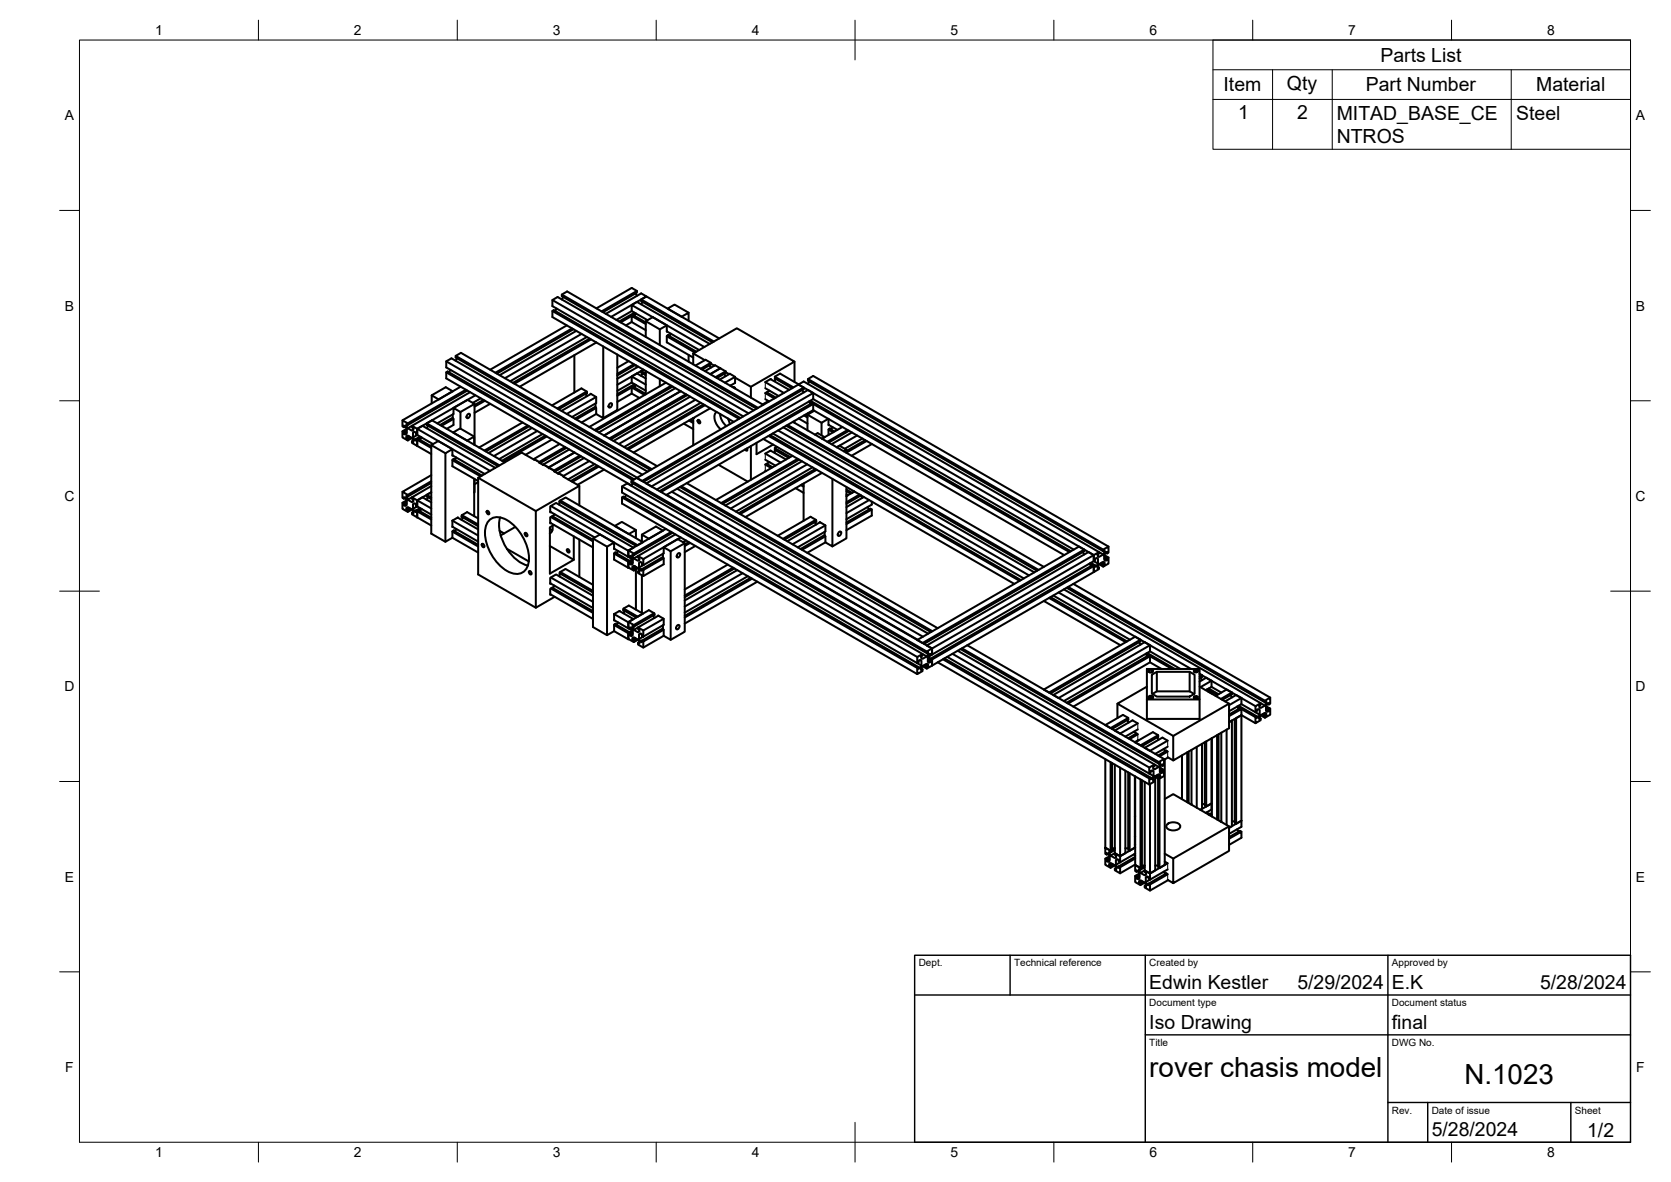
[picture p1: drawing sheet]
<svg xmlns="http://www.w3.org/2000/svg" width="420mm" height="297mm" viewBox="0 0 420 297" stroke-linecap="round" stroke-linejoin="round" font-family="sans-serif">
<!-- layer: Visible -->
<g fill="none" stroke="#000" stroke-width=".51">
<path d="M138.9 78.2l46.9 27M138.9 75.4l49.3 28.5M140 77.5l-.4 .7M141.3 74l49.3 28.5M141.6 74.6l-.3 .7M149.9 77.5l8.9-5.1 1.3 .7-8.8 5.2M152.3 78.9l8.9-5.2 1.3 .8-8.9 5.1M158.8 79.4l.4-.2 3.2 1.8M158.8 78.2v-1.5l18.3 10.5M158.8 76.7l1.3-.8 18.4 10.5M158.8 78.2l4 2.3M158.8 78.2l-3.8 2.2"/>
<path d="M159.5 79.4l.4-.6-3.9 2.2M159.5 78.6l-3.8 2.2M159.8 73.7l.3 .6M160.1 73.1v.4l-8.5 5M161.2 75.3l1.3-.8 18.3 10.6M161.6 75.9l-.4 .6M173.1 78.6l-3.5-2.1-1.7 1.1 3.5 2 1.7-1v2M112.2 93.6l46.9 27.1M112.2 90.8l49.3 28.5M113.3 92.9l-.4 .7M113.8 98.3l-1.7-1-3.6 2M114.6 89.4l49.3 28.5"/>
<path d="M114.9 90.1l-.3 .6M115.8 97.2l-14.6 8.4M117.1 97.9l-14.6 8.5M117.5 98.2l-15.3 8.8M118.2 98.6l-15.7 9M119.5 99.3l-14.6 8.5M142.5 81.8l-19.2 11.1M143.8 82.5l-19.2 11.2M144.2 82.7l-19.3 11.2M144.4 89.2v9.4M144.9 83.1l-19.3 11.2M146.2 83.9l-19.2 11.1"/>
<path d="M147.3 98.9l.3 .7M147.4 98.8l.2 .1v-.5l-1.4-.8-7.4 4.3M147.5 98.4l-7.4 4.2M147.6 84.7l-19.3 11.1M147.6 98.7l-7.1 4.2M148.3 85.1l-19.3 11.1M148.5 99l1.4 .8v1.5l-6.1 3.5M148.6 99l-7.4 4.3M148.6 85.3l-19.3 11.1M149.9 99.8l-7.4 4.2M149.9 86l-19.2 11.2M151.7 87.1v18l-1.8-1.1-.2-2.6"/>
<path d="M155.2 89.1v13.9l-3.5 2.1M158.1 90.7l-2.9 1.7M158.8 98.9v-1.5l3.3 1.9M158.8 97.4l.4-.2 3.2 1.8M158.8 96.1v-1.5l3.6 2.1M158.8 80.9v-1.5l3.6 2M158.8 98.9l2 1.1M158.8 96.1l3.6 2.1M158.8 80.9l3.6 2.1M158.8 98.9l-3.6 2.1M158.8 96.1l-3.6 2.1M158.8 80.9l-1.4 .9"/>
<path d="M159.4 91.5l-4.2 2.4M159.5 97.4l.4-.6-4.7 2.6M159.5 96.5l-4.3 2.5M159.7 91.7l-4.5 2.6M159.9 91.8l.2 .5M160.1 93.8l2.3 1.3M160.5 92.1l-5.3 3.1M161.2 93.2l.6-.3-6.6 3.8M161.6 93.8l-.4 .7M162.4 93.9l-1.2-.7v.4l1.2 .7M162.4 93.2v5.9M162.4 80.7l3.5 2.1"/>
<path d="M165.9 95.3v1.8M167.4 96.2l-19.2 11.1M167.7 81.8l-3.6-2.1-1.7 1v4M167.7 84.5l7 4.1M167.7 83.3l8.1 4.7M167.8 83.3l-.1-1.5-1.8 1v3.9M167.9 84.3l7.2 4.1M168.1 84.4v-.3l-.4 .3v1.6l6.6 3.9M168.7 83.8l-.4 .6M168.8 96.9l-19.3 11.2M169.1 97.1l-19.3 11.2M169.8 97.5l-19.2 11.2"/>
<path d="M171.2 98.3l-19.3 11.1M172.5 99.1l-19.3 11.1M172.8 99.3l-19.2 11.1M173.1 89.2v1.7M173.5 99.7l-19.2 11.1M174.3 88.8l11-6.3 14.5 8.4-11 6.3M174.3 88.8v2.8M174.3 88.8l2.9 1.7M174.9 91.9l2.5-1.5 1.3 .8v.4l-2.1 1.2M178.4 91.8l.3 .6M178.7 91.4l.9 .5M178.7 91.2l-2.5 1.5"/>
<path d="M179.5 85.8l-18.3-10.5v.4l18 10.3M181.1 92.5l-1.3-.7-2.6 1.5M181.1 92.5l-2.5 1.5M181.1 92.5l1.4 .8M182.1 93.9l.4 .6M182.5 93.5l.8 .5M182.5 93.3l-2.6 1.5M182.5 93.3v.4l-2.2 1.3M183.8 96.8l.1 .3M184.3 97.3l.2-.1 .3 .4M184.8 94.9l4 2.3M184.8 94.7l-1.3-.8-2.5 1.5"/>
<path d="M184.8 94.7l-2.5 1.5M184.8 94.7v1.5l-1.2 .7M184.8 97.5h-.1M188.8 97.2v2.7M192.4 97.6l3.4 1.9M192.4 96l4.7 2.7M192.8 98.6l2.3 1.3M193.5 98.2l-1.1 .6 2.3 1.3M193.7 95.3l4.7 2.7M193.8 95.3l-1.4 .7M194.8 95.1l4.3 2.5M194.8 94.7l4.7 2.7"/>
<path d="M194.9 95.1v.6M196.1 93.9l4.7 2.7M196.2 93.9l-1.3 .7M199.8 90.9v5.1M200.8 96.6l1.3-.7 75.3 43.4M200.8 96.6l1.3 .8v.4l-40.3 23.3M200.8 96.6l74.2 42.9-40.6 23.5-74.3-42.9M200.8 96.6l-40.7 23.5M201.7 98l.4 .6M202.1 97.4l-40.7 23.5-1.3-.8M203.2 95.3l74.2 42.8M203.5 95.9l-.3 .6"/>
<path d="M204.5 98.8l-40.7 23.4-1.3-.7 40.7-23.5 1.3 .8v1.5M101.2 105.6l1.3 .8v.4l-.3-.2v.4l.3 .6 1.1 .6 .3-.2v-.4l-.3-.2v-.4l1.3 .8v1.5l-.3-.2v-.4l-.4-.2-.4 .2v1.2l.4 .6 .4 .2v-.4l.3 .2v1.6l-1.3-.8v-.4l.3 .2v-.4l-.3-.6-1.1-.6-.3 .2v.4l.3 .2v.4l-1.3-.8v-1.5l.4 .2v.4l.3 .2 .4-.2v-1.2l-.4-.6-.3-.2v.4l-.4-.2zM101.9 107.2l-.3 .2M102.3 107.8l-1.1 .6M102.3 108.6l-.7 .4M102.3 108.2l-.7 .4M102.9 109.7l-.7 .4M103.2 109.9l-.7 .4M103.6 110.1l-1.1 .6M103.9 110.7l-.3 .2M104.9 107.8v1.5M104.9 110.5v1.6l3.5 2"/>
<path d="M104.9 110.5l3.5 2.1M104.9 110.5l.4-.2 3.1 1.9M104.9 110.5l1.1-.6-.4 .6M104.9 109.3l4 2.3M104.9 107.8l18.3 10.5M104.9 107.8l1.3-.8 18.3 10.6M104.9 109.3l-1.1 .6M105.6 109.7l-1.4 .8M107.3 106.4l1.3-.8 18.3 10.6M107.7 107l-.4 .6M108.4 119.4l-7.2 4.2 1.3 .8M108.4 111.9l3.6 2"/>
<path d="M109.9 106.4l4.1-2.4v-1.5l1.8 1v4.2M110.3 100.4l-1.8-1.1v2.1M113.7 112.9l-3.5-2.1-1.8 1.1v22.2l3.6 2.1M113.7 115.6l7.1 4.1M113.7 114.4l8.2 4.7M113.8 114.5l-.1-1.6-1.7 1v22.3l1.7-1.1v-1.6l.5-.3v.2M113.8 104.1l.2 2.7-1.7 1M113.8 105l-3.1 1.8M114 115.4l7.2 4.1M114 105.3l-3 1.7M114.2 115.5v-.2l-.5 .2v1.7l6.5 3.7M114.7 115l-.3 .6"/>
<path d="M117.5 104.2l.2-.2 .4 .1a.68 .68 0 0 1-.1 .7 .68 .68 0 0 1-.6 .2zM117.6 100.5l1.7 1v10.3M119.2 109.7l-3.5-2-1.8 1 3.6 2 1.7-1v2M119.3 101.5l-3.5 2M120.9 100.1l-2 1.1M121.6 100.5l-2.3 1.3M121.9 100.7l-2.6 1.5M123.3 101.5l-4 2.2M125.6 117l-18.3-10.6v.4l17.9 10.4M131.4 106.2l-10.9 6.3M132.7 106.9l-10.9 6.3M133.1 107.1l-10.9 6.3"/>
<path d="M133.8 107.6l-10.9 6.2M135.1 108.3l-10.9 6.3M136.4 109.1l-10.9 6.3M137.1 109.5l-10.9 6.3M137.5 109.7l-10.9 6.3M138.8 110.5l-6.7 3.8M140.7 111.6l-6.4 3.7M142.1 112.3l-6.5 3.8M142.4 112.6l-6.6 3.8M143.1 113l-6.6 3.8M144.5 113.7l-6.5 3.8M145.8 114.5l-6.5 3.7"/>
<path d="M146.1 114.7l-6.6 3.8M146.9 115.1l-6.7 3.8M148.2 115.9l-6.5 3.7M149.5 116.6l-6.6 3.9M149.7 102.2l-5.2 3M149.9 102.5l-5 2.9M149.9 104l-3.7 2.2M150.2 117l-6.6 3.9M150.6 117.2l-6.7 3.9M151.9 118l-6.7 3.8M153.2 101.6l.2-.2h.4a.68 .68 0 0 1-.1 .7 .68 .68 0 0 1-.6 .2zM162.8 118.5l-49.3-28.4-1.3 .7v1.5l48 27.7"/>
<path d="M165.2 117.1l-49.3-28.4-1.3 .7v.4l49 28.3M171.9 106.5l2.4 1.3M173.2 105.7l1.1 .6M173.6 105.5l.7 .4M174.3 105.1v6.8M174.9 100.5l-19.3 11.1M175.4 105.6l.5 .1 .1 .6-.4-.1zM176.2 101.2l-19.3 11.1M176.9 101.6l-19.3 11.2M177.2 101.8l-19.2 11.2M178.6 102.6l-19.3 11.1M180.2 103.5a2.76 2.76 0 0 0 .4 3.7l.6 .7"/>
<path d="M180.7 116.8l7.3 4.2M181 104l.5 1.7 1.2 1.4M183 105.1l.5 1.5M186.2 105.1l-47-27.2-.3 .3v1.5l45.6 26.3M187.8 112.7v.5l-.5-.2M188.8 112.1v8.5M189.5 103.1l-49.3-28.5-1.3 .8v1.5l48 27.7M190.2 111.3v2.8l4.2-2.4M191.9 101.7l-49.3-28.5-1.3 .8v.4l48.9 28.3M191.9 110.3l63.1 36.4M192.4 118.3l.2 .1M192.4 115.5l2.6 1.5"/>
<path d="M192.4 100.3l1 .6M192.8 116.6l1.5 .8M193.2 100.8l-1.5 .8M193.3 109.5l63.1 36.5M193.5 116.1l-1.1 .7 1.5 .8M193.6 109.3l63.1 36.5M193.7 113.2l3.9 2.3M193.8 113.2l-1.4 .8 3.9 2.3M194.3 108.9l63.1 36.5M194.8 113.8v-.8l3.5 2.1M195.4 112.3l-.6 .3 3.9 2.3M195.6 108.2l63.1 36.4"/>
<path d="M197 107.4l63.1 36.4M197.7 107l63.1 36.4M198 106.8l63.1 36.4M199.3 114.5l-19.3 11.2M199.3 106l63.2 36.5M199.8 105.8v.5M200.6 115.3l-19.3 11.1M200.8 105.2l2.2 1.3M200.9 115.5l-19.2 11.1M201.7 115.9l-19.3 11.1M202.1 104.4l.9 .5M202.5 104.2l.5 .3"/>
<path d="M203 116.7l-19.3 11.1M203 104.2l3.6 2M203.2 103.8l.3 .1M203.8 101.5l-.4-.6 65.5 37.8M203.8 100.7l65.5 37.8M204.3 117.4l-19.3 11.2M204.5 103.1v-1.6l-.4-.2-38.3 22.1M204.5 103.1l63.1 36.4M204.5 100.3l65.5 37.8M204.5 103.1l-37 21.3M204.5 101.5l-38.3 22.1M204.5 100.3l-39.4 22.7"/>
<path d="M204.7 103.2l-1.7 1v3.9M205 117.9l-19.3 11.1M205.4 118.1l-19.3 11.1M206.7 118.8l-19.3 11.1M208.3 105.2l-1.7 1v3.2M208.3 105.3l.1 1.5M208.3 108l1.2 .6M208.3 106.8l2.2 1.2M208.6 107.7l1.2 .7M208.8 107.8v-.2l-.5 .3v1.4M209.3 107.3l-.3 .6M211.8 107.3l-5.1 2.9 .6-.3-1.7-1.1-.7 .4"/>
<path d="M212.8 113l-.6 .4M213.1 108.1l-5.1 2.9M213.5 108.3l-5.1 2.9M214.2 108.7l-5.1 2.9M215.5 109.4l-5.1 3 .7-.4 1.7 1v.8M216.9 110.2l-4.5 2.6M217.6 110.6l-4.8 2.7M217.9 110.8l-5.1 2.9M219.2 111.6h.1M219.2 111.6l-5.1 2.9M101.2 123.6v1.5l.4 .2M101.6 126.6v.4l.7-.4"/>
<path d="M101.9 125.1l-.3 .2v-.4l.7 .8v1.3l-.4 .2-.3-.2M102.2 125l.3 .6 1.1-.6v.4l.3 .2v.4l-.3 .2-1.1-.6M102.3 125.7l-1.1 .7v1.5l1.3 .7M102.3 126.1l-.7 .5-.4-.2M102.9 127.6l-.7 .4v-.4l.3-.2 1.1 .6 .3 .6v.5l-.3-.3M103.2 127.8l-.7 .4-.3-.2M103.6 128l-1.1 .6v-.4M103.8 127.9v-1.3l.4-.1 .4 .1v.5l.3 .2-1.1 .6 .4 .6 .4-.2v.4l-.4-.2M103.9 128.6l-.3 .2v.5l1.3 .7M104.9 130l3.5 2.1M104.9 125.7v1.6M104.9 128.5v1.5"/>
<path d="M104.9 128.5l3.5 2M104.9 128.5l.4-.2 3.1 1.8M104.9 127.3l3.5 2M104.9 125.7l3.5 2.1M104.9 125.7l1.3-.7 2.2 1.2M105.6 128.5l.4-.6-1.1 .6v1.5M105.6 127.7l-1 .6 .3 .2M107.3 124.4l1.1-.7-3.5 2v1.6M107.7 125l-.4 .6M108.4 125l-1.1-.6v.4l1.1 .6M108.4 120.9l-5.9 3.5v.4l-.3 .2v-.4l.3 .2 5.9-3.4M108.4 122.2l-4.8 2.8 1.3 .7"/>
<path d="M113.7 130.8l.1 1.6M113.7 135.1l6.5 3.8M113.7 133.6l6.5 3.7M113.7 132.4l6.5 3.7M113.7 130.8l6.5 3.8M114 133.3l6.2 3.6M114.7 132.9l-.3 .6M115.1 130.1l5.1 2.9M115.2 130.1l-1.5 .7M116.1 129.8l4.1 2.4M116.1 129.5l4.1 2.3M116.2 129.9l-.1 .1v-.5l1.4-.8 2.7 1.6"/>
<path d="M116.4 130l-.3 .6M119.2 120.3v9.4M119.3 120.4l-.1 3.4M120.2 120.1v24.3l14.5 8.3M120.2 121.2l-.9 .5M121.2 136.7l.4 .1 .2 .7-.5-.2zM122.4 128.4l.5 .2 .1 .6-.5-.1zM123 130.7a3.6 3.6 0 0 1 4.5 0 11.9 11.9 0 0 1 5.4 10.6 3.1 3.1 0 0 1-4.5 2.6 11.7 11.7 0 0 1-6.4-11l.2-.9zM125.6 133.4l1.1 .7M125.8 130a9.7 9.7 0 0 0 1.7 7.9M127.5 137.9l5.4 3.2M127.5 137.9a9.1 9.1 0 0 0 5.2 4.2"/>
<path d="M129.6 132.4l-3.7 2.1M132 134l.5 .1 .1 .6-.5-.1zM138.3 132.9l.6 .3M138.3 137.2l6 3.5M138.3 131.4l10.8 6.2M138.3 128.6l11.2 6.5M138.5 129.9l10.6 6.1M138.5 127.2l19.4 11.2M138.9 129.7l10.2 5.9M138.9 132.1a1.64 1.64 0 0 1-.6 1.9M139.3 131.9l-1 .6v11.7l6-3.5v-5.9M139.4 129.2v.2l-1.1 .6v1.5h.2"/>
<path d="M139.6 126.5l-1.3 .8v1.5l.2-.1M139.8 126.4l19.5 11.2-1.4 .8M140.7 126.1l19.3 11.1M142 125.1l-1.3 .8v1M142.2 125l19.4 11.3-1.3 .7-19.4-11.2M142.6 138l.4 .2 .2 .6-.5-.1zM145.7 127v-4.9l-4-2.3v-.2l-1.3-.8v.2l-1.1-.6v-.2l-1.3-.7v.2v-.2l-1.3-.8v.2l-2.4-1.6v.2l-3.1-1.8-11 6.4 14.5 8.3M145.7 122.1l-11 6.3v24.3l4.8-2.7M145.7 135.6v9.4M149.1 135.3l3.5 2.1M154.4 136.3l-3.5-2-1.8 1v22.3l3.5 2M154.4 137.9l3.5 2v-1.5"/>
<path d="M154.4 139.1l3.5 2M154.5 137.9l-.1-1.6-1.8 1.1v22.2l1.8-1v-1.6l.5-.3v.2M154.7 138.9l3.6 2-.4 .2M154.9 138.9v-.1l-.5 .2v1.6l3.5 2.1M155.4 138.5l-.4 .6M156.4 125l74.2 42.9M156.4 122.2l74.2 42.9M157.5 124.4l-.4 .6M158 139.9l1 .6v-.2M158 138.3v1.6l.4 .2M158.7 139.9l-.3 .2v-.4l.3 .2 .4 .6v1.2l-.4 .2-.3-.2M158.8 120.9l74.2 42.8"/>
<path d="M159 139.7l.4 .6 1-.6v.4l.4 .2v.4l-.4 .2-1-.6M159.1 121.5l-.3 .6M159.5 120.5l-47-27.1-.3 .2v1.5l46.6 26.9M159.9 133.2l-3.5-2-1.8 1 3.5 2 1.8-1v2M160.1 120.1l-1.3 .8v.4l74.6 43M161.4 134.4l3.5-2.1 1.8 1-3.5 2.1-1.8-1v1.7M166.7 139.2l.2 2.6-5.1 3-1.4-.8v-.4l.4-.2M166.7 140l-5.3 3 .4 .2M166.9 137.5l3.5-2 1.8 1v22.3l-3.6 2M167.4 132.9l-9.4 5.4 1.4 .8M167.6 124.3l63.1 36.5M168.8 133.7l-9.4 5.4v.4l-.4 .2v-.4l.4 .2 9.7-5.6"/>
<path d="M168.9 123.6l63.2 36.4M169.8 134.3l-9.4 5.4 1.4 .8M170.3 122.8l63.1 36.4M170.4 139.2l.2-.2 .4 .1a.68 .68 0 0 1-.1 .7 .68 .68 0 0 1-.7 .2zM171 122.4l63.1 36.4M171.2 135.1l-9.4 5.4v1.5l-1.1 .6v-1.2l.3-.2 .4 .2v.4l.4 .2 5.1-2.9v-1.6l1.7 1v22.3l-1.7-1-.2-2.7M171.3 122.2l63.1 36.4M172.2 136.5l-3.6 2M172.5 135.8l-.8 .5M172.7 121.4l63.1 36.5M173.2 136.2l-1 .6M173.5 136.4l-1.3 .8"/>
<path d="M174.9 137.2l-2.7 1.6M200 122.7l2.1 1.2M201.3 121.9l.8 .4M201.7 121.7l.4 .2M202.1 121.5v9.4M204.9 131.2l.3 .6M205.1 131.1l.1 .1v-.5l-1.4-.8-8.3 4.7M205.1 130.6l-8.2 4.8M205.2 131l-8 4.6M206.1 131.3l1.4 .7v1.5l-6.9 4M206.2 131.2l-8.3 4.8M207.3 134.5l-6 3.5"/>
<path d="M207.5 134.8l-5.8 3.4M207.5 136.3l-4.5 2.6M207.5 132l-8.2 4.8M209.3 120.3v17l-1.8-1-.2-2.6M210.9 133.8l.2-.2 .4 .1a.68 .68 0 0 1-.1 .7 .68 .68 0 0 1-.7 .2zM212.8 131.7l6.4-3.7v1.6l-6.4 3.6M212.8 122.4v12.9l-3.5 2M212.8 123l1.4 .9 .6-.4-2 1.2 .4-.2-.4-.2M212.8 123.4l1.1 .6M216.1 124.3l-3.3 1.9M216.5 124.5l.3 .6M216.5 124.5l-3.7 2.1"/>
<path d="M217.2 124.9l-4.4 2.5M218.1 127.4l.4 .6M218.5 125.7l-5.7 3.3M219.2 126.1v.7l-6.4 3.7M219.2 128l-.4-.2-6 3.5M272.3 138.7l.3 .6M272.6 138.1l-40.6 23.5-1.4-.8 40.7-23.4 1.3 .7v.4l-40.3 23.3M275 139.5l1.3-.8v.4l-.3 .2v.4l.3 .3 1.1-.7 .3-.6v-.4l-.3 .2v-.4l1.3-.7v1.5l-.3 .2v-.4l-.7 .8v1.2l.3 .2 .4-.2v-.4l.3-.2v1.5l-1.3 .8v-.4l.3-.2v-.4l-.3-.2-1.1 .6-.3 .6v.4l.3-.2v.4l-1.3 .8v-1.6l.4-.1v.4l.3-.3 .4-.6v-1.2l-.4-.2-.3 .2v.4l-.4 .2zM277.7 139.5l1 .6M277.7 139.9l.7 .4M278 138.9l.4 .2M278.7 137.4l-74.2-42.9-1.3 .8v.4l74.5 43"/>
<path d="M133 143.5l.5 .2 .1 .6-.5-.1zM138.3 149.3l10.8 6.2M138.3 146.6l10.8 6.2M138.5 147.9l10.6 6.1M138.5 145.1l10.6 6.1M138.9 147.7l10.2 5.9M139.4 147.2v.2l-1.1 .6v1.5l.2-.1M139.7 144.4l-1.4 .8v1.6l.2-.2M139.8 144.4l9.3 5.3M140.7 144.1l8.4 4.8M140.9 143.7l8.2 4.8M142 143.1l-1.3 .7v1.1"/>
<path d="M142.2 143l6.9 4M154.4 154.3l.1 1.6M154.4 158.6l3.5 2M154.4 155.8l3.5 2.1v-1.5M154.4 157.1l3.5 2M154.4 154.3l3.5 2.1M154.7 156.8l3.6 2.1-.4 .2M155.4 156.4l-.4 .6M155.7 153.6l3.6 2-1.4 .8M155.8 153.6l-1.4 .7M156.7 153.3l3.3 1.9M156.8 152.9l3.5 2.1 1.3-.8-3.5-2-1.4 .8v.5l.2-.1"/>
<path d="M157.1 153.5l-.4 .6M157.9 141.1v1.6M157.9 159.1v1.5M158 157.8l1 .7v-.2M158 156.3v1.5l.4 .2M158 142.6l-.1 .1M158.4 141.3v.4l.7-.4M158.4 159.3v.4l.7-.4M158.7 157.8l-.3 .2v-.4l.3 .2 .4 .6v1.3l-.4 .2-.3-.2M159 157.7l.4 .6 1-.6v.4l.4 .2v.4l-.4 .2-1-.6M159.1 140.5l-1.1 .6v1.5l1.4 .8M159.1 140.9l-.7 .4-.4-.2"/>
<path d="M159.1 158.4l-1.1 .7v1.5l1.4 .8M159.1 158.9l-.7 .4-.4-.2M159.7 142.4l-.7 .4v-.4l.4-.2 1 .6 .4 .6v.4l-.4-.2M159.9 143.1v10.1M160.1 142.6l-.7 .4-.4-.2M160.4 142.8l-1 .6v-.4M160.7 142.6l.3 .6 .4-.2v.5l-.4-.3M161.4 144.6v9.5M164.2 154.7l.4 .6M164.4 154.6l.2 .1v-.5l-1.4-.9-5.2 3 1.4 .8M164.5 154.1l-5.1 3v.4l-.4 .2v-.4l.4 .2 5.2-3M165.5 154.8l1.4 .7v1.5l-5.1 3-.4-.2v-.4l-.4-.2-.3 .2v1.2l1.1-.6v-1.6"/>
<path d="M165.5 154.7l-5.1 3 1.4 .7M166.7 157.9l-5.3 3.1M166.9 140.3l-5.1 2.9v1.6M166.9 158.2l-5.1 3v1.5M166.9 159.8l-5.1 2.9-1.4-.7v-.4l.4-.2M166.9 155.5l-5.1 2.9M170.2 157.3l.2-.2h.4a.68 .68 0 0 1-.1 .7 .68 .68 0 0 1-.7 .3zM183 141.9l-10.8 6.2M184.3 142.6l-12.1 7.1M184.7 142.9l-12.5 7.2M185.4 143.3l-13.2 7.6M186.7 144l-14.5 8.4"/>
<path d="M188 144.8l-15.8 9.2M188.7 145.2l-16.5 9.6M189.1 145.4l-16.9 9.8M190.4 146.2l-18.2 10.5M262.5 151l19.2 11.1M263.8 150.3l19.3 11.1M264.1 150.1l19.3 11.1M264.8 149.7l19.3 11.1M266.2 148.9l33.3 19.2M267.5 148.1l50.6 29.2M268.2 147.7l50.2 29M268.6 147.5l49.5 28.6"/>
<path d="M269.9 146.7l49.5 28.6M274.3 141.4l1.4 .8M274.3 142.2l-.3-.6 1 .6-40.6 23.5-1.1-.6 .7-.4-.4-.2M275 141l1.1 .6M276 142.4l.3 .2M276.3 141.8l1.1 .6M276.7 141.6l.7 .4M277.1 141.4l.6 .4M277.7 140.3l.7 .4M158 160.6h-.1M159.7 160.3l-.7 .4v-.4l.4-.2 1 .6 .4 .7v.4l-.4-.2M160.1 160.5l-.7 .5-.4-.3"/>
<path d="M160.4 160.7l-1 .7v-.4M160.7 160.6l.3 .6 .4-.2M161.4 161v.4l-.4-.2M161.4 161l.4 .2M230.6 165.1l1.4-.8v.4l-.4 .3v.4l.4 .2 1-.6 .4-.7v-.4l-.4 .2v-.4l1.4-.7v1.5l-.4 .2v-.4l-.4 .2-.3 .6v1.2l.3 .2 .4-.2v-.4l.4-.2v1.6l-1.4 .7v-.4l.4-.2v-.4l-.4-.2-1 .6-.4 .6v.4l.4-.2v.4l-1.4 .8v-1.5l.4-.2v.4l.4-.2 .3-.6v-1.3l-.3-.2-.4 .2v.4l-.4 .3zM231.4 167.9l-74.7-43.1-.3 .2v1.5l74.2 42.9M231.6 168l.4 .2M232 167.4l1 .6M232.3 167.2l.7 .4M232.7 167l.7 .4M233 162.2l40.7-23.5 1.3 .8v1.5l-40.6 23.5v-1.5zM233 165l-75.3-43.5-1.3 .7v1.6l75.3 43.5"/>
<path d="M233.3 165.9l.7 .4M233.3 165.5l.7 .4M234 165.5l40.7-23.4 .3 .1v1.6l-40.6 23.5v-1.6zM235.8 166.4l53.2 30.8M237.1 165.7l51.9 29.9M237.4 165.5l52.3 30.1M238.1 165.1l51.9 29.9M239.5 164.3l49.5 28.6M240.8 163.5l50.6 29.2M241.5 163.1l50.2 29M241.9 162.9l49.5 28.6M243.2 162.1l49.5 28.6"/>
<path d="M262.5 173.3l22.9-13.3 1.4 .8-23 13.2zM264.8 174.7l23-13.3 1.4 .7-23 13.3zM268.6 176.8l20.6-11.9v1.5l-19.3 11.2M281 176.8v3.7M282.4 179.6l-4.5 2.6 1.4 .8 4.4-2.6M282.4 179.7l1.3 .7-.1 .5M286.4 161.4l.4 .6M286.8 160.8v.4l-22.7 13.1M288.4 172.6l-7.4 4.2 14 8.1M288.4 168.1h13.2v7.7h-13.2zM288.4 175.8v4.9h13.2v-4.9M288.4 164.9l-.3-.6 6.6 3.8"/>
<path d="M288.4 164.1l7 4M288.9 168.4l-.2 .3 .4 .3 .7-.1 .2-.3-.5-.3v.7M289.2 162.1v1.6l-21.7 12.5M289.2 164.9l-.4-.2-20.6 11.9M289.2 174.8l.6 .1M289.2 163.7l7.6 4.4M289.2 166.4l2.9 1.7M289.5 168.3l-.6 .1v.5M289.6 169.6l1.3-.8h8.2l1.3 .8v4.7l-1.3 .8h-8.2l-1.3-.8zM289.8 174.4l1.1-.7h8.2l1.2 .7M289.8 175.4v-.5l.2 .4-.5 .3-.7-.1-.1-.4 .5-.3v.7M290.9 168.8v4.9"/>
<path d="M299.1 168.8v4.9M300.3 175.4v-.4l-.2 .3 .4 .2h.6l.1-.4-.4-.2v.6M300.5 168.3l-.4 .3 .2 .3 .5 .1 .4-.3-.1-.3v.4M300.8 174.9l-.5 .1M301.1 168.4l-.6-.1v.6M301.6 172.6l7.4 4.2-14 8.1M301.9 170.3l.3 .6M302.2 169.7l-.6-.3 14.1 8.1M302.2 169.7l-.6 .4M302.2 169.7v.4l-.6 .4M303.9 173.8l-.3-.6 2.4 1.5M303.9 173l2.5 1.5"/>
<path d="M304.2 174.1l.4-.3v.5M304.6 171.1v1.5M304.6 172.6l2.5 1.4M304.6 171.1l-1.3-.8-1.7 1M304.6 171.1l-2.8 1.6M304.6 172.6l-1.4 .8M304.6 173.8l-.3-.2-.4 .3M309 176.8v6.2l-14 8.1v-6.2M309.4 174.7l.4 .6M309.8 174l-1.4-.7-2.8 1.6M309.8 174l-2.8 1.6M309.8 174v.5l-2.5 1.4"/>
<path d="M311.4 177.4l5 2.8M311.4 178.2l-.3-.6 4.6 2.6M312.1 179.7l-3.1 1.8 .8-.4v26.5l-.8 .4 3.1-1.7-1.3 .7v-26.5M312.1 179.7v-1.5l-3.1 1.8M312.1 179.7v28.1l-3.1 1.8M312.1 175.4v1.6M312.1 177l4.6 2.6M312.1 179.7l3.6 2M312.1 175.4l-1.3-.7-2.8 1.6M312.1 175.4l-3.1 1.8M312.1 177l-3.1 1.7M312.1 178.2l-.3-.2-2.8 1.6"/>
<path d="M317 179.8l1.1 .6M317.4 179.6l.7 .4M317.7 179.4l.7 .4M318.3 177.5l1.1 .6-.4 .2v.4l-.3 .2-.4-.2v-1.2l.7-.9v.4l.4-.1v-1.6l-1.3 .8v.4l.3-.2v.4l-.3 .6-1.1 .6-.4-.2v-.4l.4-.2v-.4l-1.3 .8v1.5l.3-.2v-.4l.4-.2 .3 .2v1.2l-.3 .6-.4 .2v-.4l-.3 .2v1.5l1.3-.7v-.4l-.4 .2v-.4l.4-.6 1.1-.7 .3 .3v.4l-.3 .2v.4l1.3-.8v-1.5M318.3 178.3l.7 .4M318.3 177.9l.7 .4M318.7 176.9l.3 .1M277.9 190.8v22.2l1.4 .8 1-.6h-.7M279.3 191.5v22.3l.3-.2v-21.8M280.3 192.2v22.2l1.3 .8 3.8-2.2M281.6 192.9v22.3l1.4-.8v-20.7M283.4 181l.4 .6"/>
<path d="M283.7 194.1v19.5l.3 .2M283.7 180.8l-4.1 2.4M284 194.3v19.5l1.3-.8v-17.9M285.1 183.9l.9 .6M285.4 195.1v22.3l1.4 .7 1-.6h-.7M285.8 184.3l-2.1 1.2M286 181.8l-1.2-.8-4.5 2.6 1.3 .7 4.5-2.5M286.1 186l.2 .1M286.1 184.5l-2.1 1.2M286.1 183.3l-3.1 1.8M286.2 186l-.9 .5M286.8 195.9v22.2l.3-.2v-21.8"/>
<path d="M287.8 196.5v22.2l1.4 .8 4.4-2.6M289.9 184l-4.5 2.5 1.4 .8 4.4-2.6M289.9 184l1.3 .7-.1 .5M289.9 195.8l.4 .2M290.3 195.2l1.1 .6M290.5 195.3v23.4l-1.3 .8v-22.4M290.7 195l.7 .4M291 185.3l.3 .6M291 194.8l.7 .4M291.2 195.7v22.2l.3 .2M291.2 185.2l-4.1 2.3M291.6 192.9l1.1 .6-.4 .2v.4l-.3 .2-.4-.2v-1.2l.4-.6 .3-.2v.4l.4-.2v-1.6l-1.3 .8v.4l.3-.2v.4l-.3 .6-1.1 .6-.4-.2v-.4l.4-.2v-.4l-1.3 .8v1.5l.3-.2v-.4l.4-.2 .3 .2v1.2l-.3 .6-.4 .2v-.4l-.3 .2v1.6l1.3-.8v-.4l-.4 .2v-.4l.4-.6 1.1-.7 .3 .3v.4l-.3 .2v.4l1.3-.8v-1.5"/>
<path d="M291.6 193.7l.7 .4M291.6 193.3l.7 .4M292 192.3l.3 .2M292.6 188.2l.4 .6M293.1 188.8v-.2l.4 .3M293.3 188.6l-2.1 1.3M293.5 186.1l-1.2-.7-4.5 2.5 1.4 .8 4.4-2.6M293.6 190.3l1.4 .8M293.6 188.9l-2.1 1.2M293.6 187.6l-3.1 1.8M293.7 190.4l-1 .5 .2-.1v26.6l-1.4 .7v-22.4M297.2 189.9v10.9"/>
<path d="M298.5 189.1v12.5M298.9 188.9v12.9M299.6 188.5v13.7M300.9 187.7v15.3M302.9 186.5v16l.4 .2M303.3 186.3v16.4l1.3-.8-2.8 1.6 .4-.2v-16.4M304.6 185.6v17.8l-1.4 .9M304.7 185.5v19.7M306 184.7v21.2M306.4 184.5v21.6M307.1 184.1v22.5M308.4 183.4v23.9"/>
<path d="M310.5 180.7v26.1l.3 .2M316.6 180.4l.4 .2M277.9 213l1.4 .8v.4l-.4-.2v.4l.4 .6 1 .6 .4-.2v-.4l-.4-.2v-.4l1.3 .8v1.5l-.3-.2v-.4l-.4-.2-.3 .2v1.2l.3 .6 .4 .2v-.4l.3 .2v1.6l-1.3-.8v-.4l.4 .2v-.4l-.4-.6-1-.6-.4 .2v.4l.4 .2v.4l-1.4-.8v-1.5l.4 .2v.4l.3 .2 .4-.2v-1.2l-.4-.6-.3-.2v.4l-.4-.2zM278.6 214.6l-.3 .2M279 215.2l-1.1 .6M279 215.6l-.7 .4M279 216l-.7 .4M279.6 217.1l-.7 .4M280 217.3l-.7 .4M280.3 213.6l-1.4 .8M280.3 217.5l-1 .6M280.3 214.4l-1 .6"/>
<path d="M280.7 218.1l-.4 .2M283 213.2h.7M285.1 214.7l.3 .3M285.3 210.2h.1M285.3 212.2h.1M285.4 217.4l1.4 .7v.5l-.4-.3v.4l.4 .7 1 .6 .4-.2v-.4l-.4-.2v-.5l1.4 .8v1.6l-.4-.3v-.4l-.4-.2-.3 .2v1.3l.3 .6 .4 .2v-.4l.4 .2v1.5l-1.4-.8v-.4l.4 .2v-.4l-.4-.6-1-.6-.4 .2v.4l.4 .2v.4l-1.4-.7v-1.6l.4 .2v.4l.4 .2 .3-.2v-1.2l-.3-.6-.4-.2v.4l-.4-.2zM285.4 205.1h-.1M285.4 217.3l-3.8 2.2M285.4 215.7l-3.8 2.2M285.4 215.3l-4.5 2.6M285.4 214.5l-4.8 2.8M286.2 218.9l-.4 .2"/>
<path d="M286.5 219.5l-1.1 .6M286.5 219.9l-.7 .4M287.8 217.9l-1.4 .8M287.8 218.7l-1 .7M290.5 217.5h.7M292.6 219.1l.4 .5M292.9 200.8l2.1-1.2 14 8.1M292.9 214.5l2.1 1.3M292.9 216.5l.6 .4M293.1 219.6v-.2l.4 .3M293.3 219.5l-4.9 2.8M293.4 207.2a2.29 2.29 0 0 1 3.4 .3 1.53 1.53 0 0 1-2.1 1.2 1.35 1.35 0 0 1-1.4-1.2z"/>
<path d="M293.6 219.7l-4.4 2.6M293.6 218.5l-5.5 3.2M299.3 202.1h.3h-.1M302.2 202.1h.7M303.6 204.1l.3 .6M304.2 204.9l.4-.2v.4M304.6 204.7l-.3-.2-.4 .2M306.9 206.4l.1 .1M309 210.8l3.1-1.8v1.5l-3.1 1.8M309.8 206.4h.7M311.1 208.4l.3 .6M312.1 209l-.3-.2-2.8 1.6"/>
<path d="M286.5 220.3l-.7 .4M287.1 221.4l-.7 .4M287.5 221.6l-.7 .4M287.8 221.8l-1 .6M288.2 222.4l-.4 .2M293.6 221.1l1.4 .8 14-8.1v-6.1l-14 8.1v6.1M293.7 221.2l-4.5 2.6"/>
</g>
<circle cx="174.3" cy="105.1" r=".25" fill="#000"/>
<!-- layer: Visible Narrow -->
<g fill="none" stroke="#000" stroke-width=".25">
<path d="M192.4 96v1.6M192.4 98.8v1.5M194.9 94.6l-.1 .5M194.9 95.7l-.1 .2M134.3 115.5l1.3 .8M136.7 116.9l2.6 1.5M139.3 118.4h.1M140.4 119l1.3 .8M141.7 119.8h.1M192.4 114v1.5M192.4 116.7v1.6M194.8 112.6v.4"/>
<path d="M194.8 113.8h.1M139.8 126.4l-.2 .1M142.2 125l-.2 .1M139.8 144.4h-.1M142.2 143l-.2 .1M282.4 179.6v.1M284.8 181h.1M286 184.5l.1 1.5M286 181.8l.1 1.5M289.9 184h.1M292.3 185.4h.1M293.5 188.9l.1 1.4"/>
<path d="M293.5 186.1l.1 1.5M293.5 216.9l.1 1.6M293.5 219.7l.1 1.4"/>
</g>
<!-- layer: BORDER -->
<g fill="none" stroke="#000" stroke-width=".25">
<path d="M20 10.1h390v276.9h-390zM65 5.1v5M115 5.1v5M165 5.1v5M215 5.1v10M265 5.1v5M315 5.1v5M365 5.1v5M15 52.9h5M410 52.9h5M15 100.7h5M410 100.7h5"/>
<path d="M15 148.6h10M405 148.6h10M15 196.4h5M410 196.4h5M15 244.2h5M410 244.2h5M65 287v5M115 287v5M165 287v5M215 282.1v9.9M265 287v5M315 287v5"/>
<path d="M365 287v5"/>
</g>
<!-- layer: TITLEBLOCK -->
<path d="M230 240.1h180v46.9h-180zM230 250h180M254 240.1v9.9M288 240.1v46.9M349 240.1v46.9M288 260.1h122M349 277.1h61M359 277.1v9.9M395 277.1v9.9" fill="none" stroke="#000" stroke-width=".36"/>
<!-- layer: Parts Lists -->
<path d="M305 10.1h105v27.4h-105zM305 17.5h105M320 17.5v20M335 17.5v20M380 17.5v20M305 25h105" fill="none" stroke="#000" stroke-width=".25"/>
<g font-size="7">
<text x="289" y="270.6">rover chasis model</text>
<text x="368.2" y="272.3">N.1023</text>
</g>
<g font-size="4.9">
<text x="347.1" y="15.5">Parts List</text>
<text x="307.7" y="23">Item</text>
<text x="323.6" y="22.5">Qty</text>
<text x="343.4" y="23">Part Number</text>
<text x="386.3" y="23">Material</text>
<text x="311.3" y="29.9">1</text>
<text x="326.2" y="29.9">2</text>
<text x="336.1" y="35.9">NTROS</text>
<text x="336.1" y="30">MITAD_BASE_CE</text>
<text x="381.3" y="30">Steel</text>
<text x="289" y="248.5">Edwin Kestler</text>
<text x="326.2" y="248.5">5/29/2024</text>
<text x="350" y="248.5">E.K</text>
<text x="387.2" y="248.5">5/28/2024</text>
<text x="289" y="258.6">Iso Drawing</text>
<text x="350" y="258.6">final</text>
<text x="360" y="285.5">5/28/2024</text>
<text x="399.1" y="285.7">1/2</text>
</g>
<g font-size="3.5">
<text x="39" y="8.8">1</text>
<text x="89" y="8.8">2</text>
<text x="139" y="8.8">3</text>
<text x="189" y="8.8">4</text>
<text x="239" y="8.8">5</text>
<text x="289" y="8.8">6</text>
<text x="339" y="8.8">7</text>
<text x="389" y="8.8">8</text>
<text x="16.3" y="30.2">A</text>
<text x="411.3" y="30.2">A</text>
<text x="16.3" y="78">B</text>
<text x="411.3" y="78">B</text>
<text x="16.2" y="125.9">C</text>
<text x="411.2" y="125.9">C</text>
<text x="16.2" y="173.7">D</text>
<text x="411.2" y="173.7">D</text>
<text x="16.3" y="221.6">E</text>
<text x="411.3" y="221.6">E</text>
<text x="16.4" y="269.4">F</text>
<text x="411.4" y="269.4">F</text>
<text x="39" y="290.8">1</text>
<text x="89" y="290.8">2</text>
<text x="139" y="290.8">3</text>
<text x="189" y="290.8">4</text>
<text x="239" y="290.8">5</text>
<text x="289" y="290.8">6</text>
<text x="339" y="290.8">7</text>
<text x="389" y="290.8">8</text>
</g>
<g font-size="2.5">
<text x="231" y="242.9">Dept.</text>
<text x="255" y="242.9">Technical reference</text>
<text x="289" y="242.9">Created by</text>
<text x="350" y="242.9">Approved by</text>
<text x="289" y="252.8">Document type</text>
<text x="350" y="252.8">Document status</text>
<text x="289" y="262.9">Title</text>
<text x="350" y="262.9">DWG No.</text>
<text x="350" y="279.9">Rev.</text>
<text x="360" y="279.9">Date of issue</text>
<text x="396" y="279.9">Sheet</text>
</g>
</svg>
